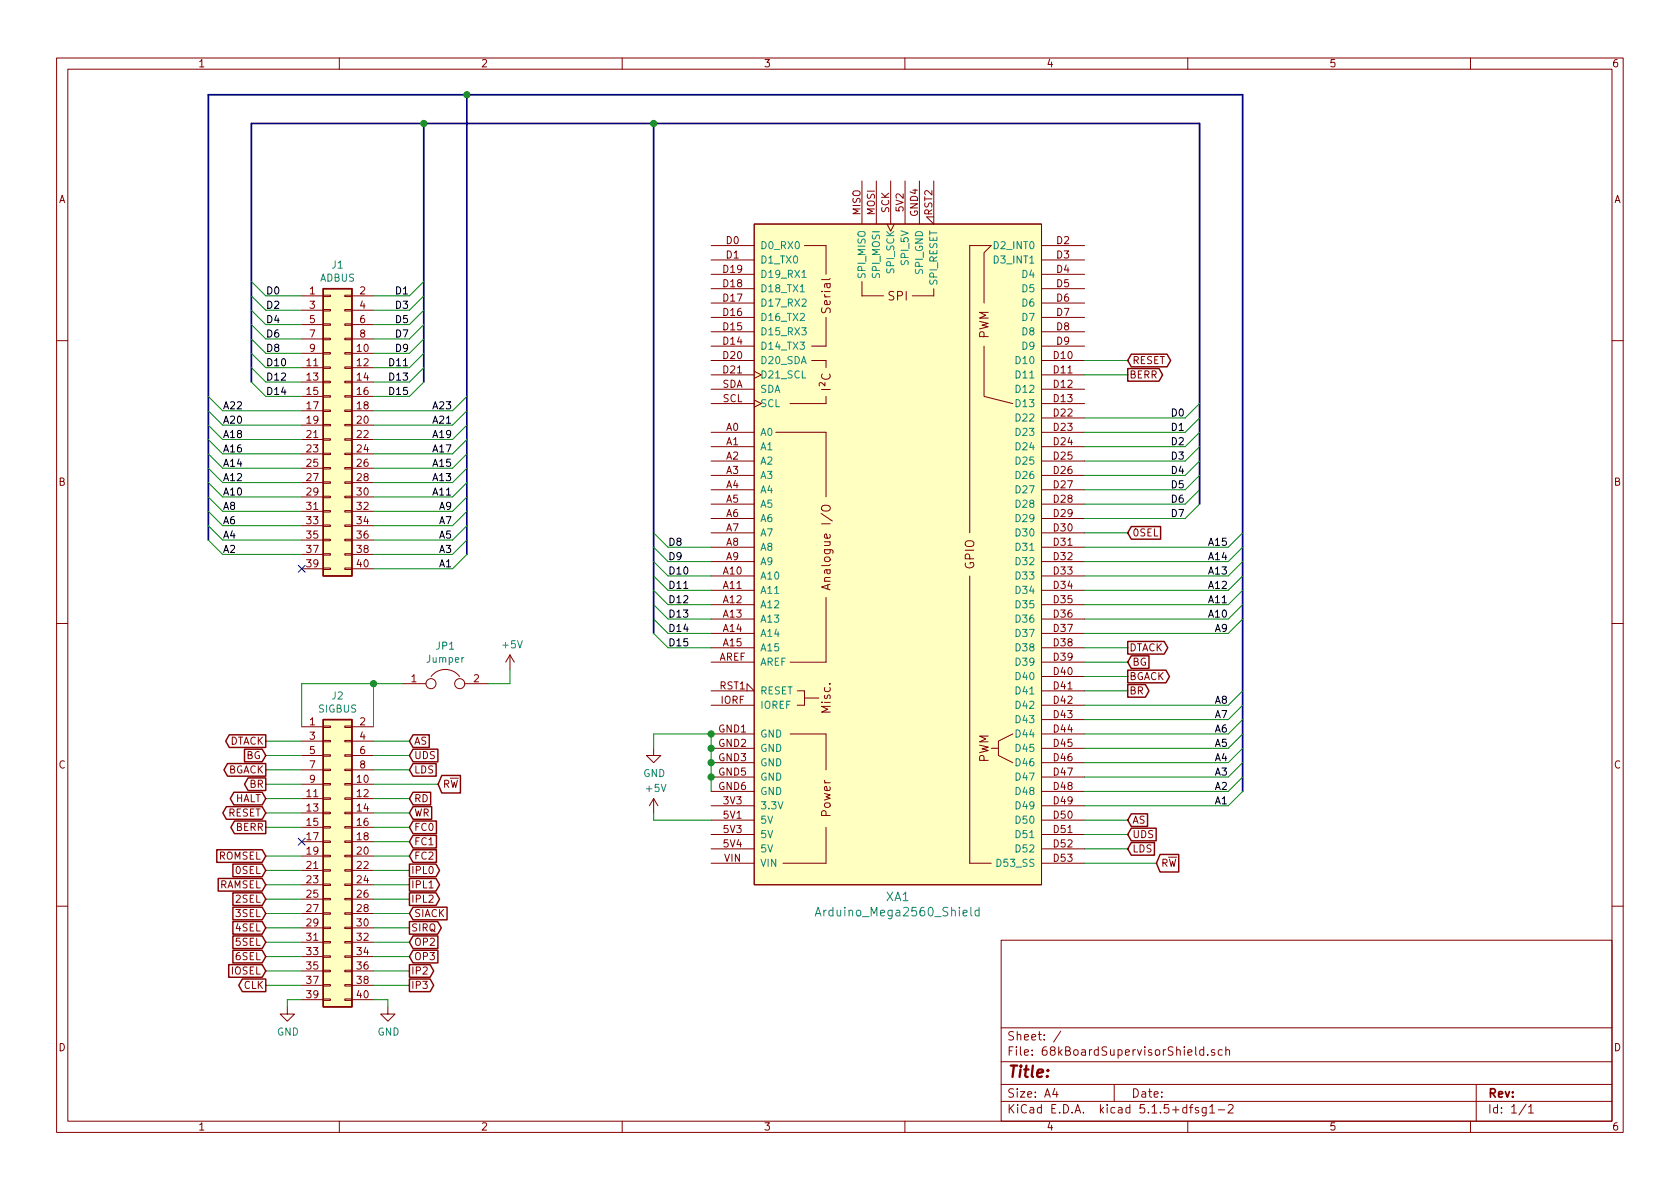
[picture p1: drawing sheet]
<svg xmlns="http://www.w3.org/2000/svg" width="297mm" height="210mm" viewBox="0 0 297 210" stroke-linecap="round" stroke-linejoin="round" font-family="sans-serif">
<g fill="none" stroke="#840000" stroke-width=".18">
<path d="M10 10.3h277v189.9h-277zM12 12.2h273v186.1h-273zM60 10.3v1.9M110 10.3v1.9M160 10.3v1.9M210 10.3v1.9M260 10.3v1.9M133.3 39.6h50.8v116.9h-50.8zM152.4 32v7.6M154.9 32v7.6M156.8 39.6l.7 1.3 .6-1.3M157.5 32v7.6"/>
<path d="M160 32v7.6M162.6 32v7.6M165.1 32v7.6l-1.3-1.3h1.3M53.3 52.3h3.8M53.3 54.9h3.8M53.3 57.4h3.8M53.3 59.9h3.8M57.1 59.8h1.3v.3h-1.3zM57.1 57.3h1.3v.2h-1.3zM57.1 54.7h1.3v.3h-1.3zM57.1 52.2h1.3v.2h-1.3zM61 59.8h1.2v.3h-1.2z"/>
<path d="M61 57.3h1.2v.2h-1.2zM61 54.7h1.2v.3h-1.2zM61 52.2h1.2v.2h-1.2zM62.2 52.3h3.8M62.2 54.9h3.8M62.2 57.4h3.8M62.2 59.9h3.8M125.7 43.4h7.6M125.7 46h7.6M125.7 48.5h7.6M125.7 51h7.6M125.7 53.6h7.6"/>
<path d="M125.7 56.1h7.6M125.7 58.7h7.6M142.2 43.4h3.8zM146 56.1v5.1zM146 43.4v5.1zM152.4 49.8v2.5zM152.4 52.3h3.8zM161.3 52.3h3.8zM165.1 51v1.3zM171.4 43.4v50.8zM171.4 43.4h3.9l-1.3 1.3v8.9M184.1 43.4h7.7"/>
<path d="M184.1 46h7.7M184.1 48.5h7.7M184.1 51h7.7M184.1 53.6h7.7M184.1 56.1h7.7M184.1 58.7h7.7M10 60.2h2M53.3 62.5h3.8M53.3 65h3.8M53.3 67.6h3.8M53.3 70.1h3.8M53.3 72.6h3.8"/>
<path d="M53.3 75.2h3.8M53.3 77.7h3.8M57.1 77.6h1.3v.2h-1.3zM57.1 72.5h1.3v.3h-1.3zM57.1 70h1.3v.2h-1.3zM57.1 67.4h1.3v.3h-1.3zM57.1 64.9h1.3v.2h-1.3zM57.1 75.1h1.3v.2h-1.3zM57.1 62.4h1.3v.2h-1.3zM61 77.6h1.2v.2h-1.2zM61 72.5h1.2v.3h-1.2zM61 70h1.2v.2h-1.2z"/>
<path d="M61 67.4h1.2v.3h-1.2zM61 64.9h1.2v.2h-1.2zM61 75.1h1.2v.2h-1.2zM61 62.4h1.2v.2h-1.2zM62.2 62.5h3.8M62.2 65h3.8M62.2 67.6h3.8M62.2 70.1h3.8M62.2 72.6h3.8M62.2 75.2h3.8M62.2 77.7h3.8M125.7 76.4h7.6"/>
<path d="M125.7 79h7.6M125.7 61.2h7.6M125.7 63.7h7.6M125.7 66.3h7.6M125.7 68.8h7.6M125.7 71.4h7.6M133.3 65.7l1.3 .6-1.3 .6M133.3 70.7l1.3 .7-1.3 .6M137.2 76.4h8.8v11.5M139.7 71.4h6.3zM143.5 63.7h2.5zM143.5 61.2h2.5z"/>
<path d="M146 70.1v1.3zM146 63.7v1.3zM174 61.2v8.9l5.1 1.3M184.1 76.4h7.7M184.1 79h7.7M184.1 61.2h7.7M184.1 63.7h7.7M184.1 66.3h7.7M184.1 68.8h7.7M184.1 73.9h7.7M184.1 71.4h7.7M285 60.2h2"/>
<path d="M53.3 80.3h3.8M53.3 82.8h3.8M53.3 85.3h3.8M53.3 87.9h3.8M53.3 90.4h3.8M53.3 93h3.8M53.3 95.5h3.8M53.3 98h3.8M57.1 80.1h1.3v.3h-1.3zM57.1 82.7h1.3v.2h-1.3zM57.1 85.2h1.3v.3h-1.3zM57.1 87.8h1.3v.2h-1.3z"/>
<path d="M57.1 90.3h1.3v.2h-1.3zM57.1 92.8h1.3v.3h-1.3zM57.1 95.4h1.3v.2h-1.3zM57.1 97.9h1.3v.3h-1.3zM61 80.1h1.2v.3h-1.2zM61 82.7h1.2v.2h-1.2zM61 85.2h1.2v.3h-1.2zM61 87.8h1.2v.2h-1.2zM61 90.3h1.2v.2h-1.2zM61 92.8h1.2v.3h-1.2zM61 95.4h1.2v.2h-1.2zM61 97.9h1.2v.3h-1.2z"/>
<path d="M62.2 80.3h3.8M62.2 82.8h3.8M62.2 85.3h3.8M62.2 87.9h3.8M62.2 90.4h3.8M62.2 93h3.8M62.2 95.5h3.8M62.2 98h3.8M125.7 81.5h7.6M125.7 84.1h7.6M125.7 86.6h7.6M125.7 89.1h7.6"/>
<path d="M125.7 91.7h7.6M125.7 94.2h7.6M125.7 96.8h7.6M125.7 99.3h7.6M145.5 89.4a1.04 1.04 0 0 1 1.3 .3l-.1 .5a.99 .99 0 0 1-1.4-.2v-.3zM184.1 81.5h7.7M184.1 84.1h7.7M184.1 86.6h7.7M184.1 89.1h7.7M184.1 91.7h7.7M184.1 94.2h7.7M184.1 96.8h7.7"/>
<path d="M184.1 99.3h7.7M10 110.3h2M53.3 100.6h3.8M57.1 100.5h1.3v.2h-1.3zM61 100.5h1.2v.2h-1.2zM62.2 100.6h3.8M76.2 119.6a3.2 3.2 0 0 1 5.1 0M90.2 115.8l-.8 1.3M90.2 115.8v2.6M90.2 115.8l.7 1.3M125.7 101.8h7.6M125.7 104.4h7.6"/>
<path d="M125.7 106.9h7.6M125.7 109.5h7.6M125.7 112h7.6M125.7 114.5h7.6M125.7 117.1h7.6M139.7 117.1h6.3zM146 105.7v11.4M146.4 103.4v.8M146.8 103.3l-1.5 .5 1.5 .5M171.4 101.8v50.8zM184.1 101.8h7.7M184.1 119.6h7.7"/>
<path d="M184.1 104.4h7.7M184.1 106.9h7.7M184.1 109.5h7.7M184.1 112h7.7M184.1 114.5h7.7M184.1 117.1h7.7M285 110.3h2M53.3 128.5h3.8M53.3 138.7h3.8M53.3 131.1h3.8M53.3 133.6h3.8M53.3 136.1h3.8"/>
<path d="M57.1 138.6h1.3v.2h-1.3zM57.1 136h1.3v.3h-1.3zM57.1 133.5h1.3v.2h-1.3zM57.1 130.9h1.3v.3h-1.3zM57.1 128.4h1.3v.2h-1.3zM61 138.6h1.2v.2h-1.2zM61 136h1.2v.3h-1.2zM61 133.5h1.2v.2h-1.2zM61 130.9h1.2v.3h-1.2zM61 128.4h1.2v.2h-1.2zM62.2 128.5h3.8M62.2 138.7h3.8"/>
<path d="M62.2 131.1h3.8M62.2 133.6h3.8M62.2 136.1h3.8M71.1 120.9h4.2M82.2 120.9h4.2M115.6 132.3v1.3h1.2l-1.2 1.3-1.3-1.3h1.3M125.7 122.2h7.6l-1.2-1.3v1.3M125.7 132.3h7.6M125.7 124.7h7.6M125.7 129.8h7.6M125.7 134.9h7.6M125.7 137.4h7.6"/>
<path d="M125.7 139.9h7.6M139.7 129.8h6.3zM141 124.7h1.2zM141 122.2h1.2zM142.2 123.4h2.6zM142.2 122.2v2.5zM146 129.8v6.3zM175.3 132.3h1.2M179.1 129.8l-2.6 1.3v2.5l2.6 1.3M184.1 132.3h7.7M184.1 122.2h7.7M184.1 124.7h7.7"/>
<path d="M184.1 127.2h7.7M184.1 129.8h7.7M184.1 134.9h7.7M184.1 137.4h7.7M184.1 139.9h7.7M53.3 141.2h3.8M53.3 143.8h3.8M53.3 146.3h3.8M53.3 148.8h3.8M53.3 151.4h3.8M53.3 153.9h3.8M53.3 156.5h3.8"/>
<path d="M53.3 159h3.8M57.1 156.3h1.3v.3h-1.3zM57.1 158.9h1.3v.2h-1.3zM57.1 153.8h1.3v.2h-1.3zM57.1 148.7h1.3v.3h-1.3zM57.1 146.2h1.3v.2h-1.3zM57.1 143.6h1.3v.3h-1.3zM57.1 141.1h1.3v.2h-1.3zM57.1 151.3h1.3v.2h-1.3zM61 156.3h1.2v.3h-1.2zM61 158.9h1.2v.2h-1.2zM61 153.8h1.2v.2h-1.2z"/>
<path d="M61 148.7h1.2v.3h-1.2zM61 146.2h1.2v.2h-1.2zM61 143.6h1.2v.3h-1.2zM61 141.1h1.2v.2h-1.2zM61 151.3h1.2v.2h-1.2zM62.2 141.2h3.8M62.2 143.8h3.8M62.2 146.3h3.8M62.2 148.8h3.8M62.2 151.4h3.8M62.2 153.9h3.8M62.2 156.5h3.8"/>
<path d="M62.2 159h3.8M75.8 157h.8M115.6 141.2l-.8 1.3M115.6 141.2v2.6M115.6 141.2l.7 1.3M125.7 152.6h7.6M125.7 145h7.6M125.7 147.6h7.6M125.7 150.1h7.6M125.7 142.5h7.6M138.4 152.6h7.6zM146 146.3v6.3z"/>
<path d="M171.4 152.6h3.9M184.1 152.6h7.7M184.1 145h7.7M184.1 147.6h7.7M184.1 150.1h7.7M184.1 142.5h7.7M10 160.2h2M50.8 178v1.3h1.3l-1.3 1.3-1.3-1.3h1.3M53.3 161.5h3.8M53.3 164.1h3.8M53.3 166.6h3.8M53.3 169.2h3.8"/>
<path d="M53.3 171.7h3.8M53.3 174.2h3.8M53.3 176.8h3.8M57.1 161.4h1.3v.3h-1.3zM57.1 164h1.3v.2h-1.3zM57.1 166.5h1.3v.2h-1.3zM57.1 169h1.3v.3h-1.3zM57.1 171.6h1.3v.2h-1.3zM57.1 174.1h1.3v.3h-1.3zM57.1 176.7h1.3v.2h-1.3zM61 161.4h1.2v.3h-1.2zM61 164h1.2v.2h-1.2z"/>
<path d="M61 166.5h1.2v.2h-1.2zM61 169h1.2v.3h-1.2zM61 171.6h1.2v.2h-1.2zM61 174.1h1.2v.3h-1.2zM61 176.7h1.2v.2h-1.2zM62.2 161.5h3.8M62.2 164.1h3.8M62.2 166.6h3.8M62.2 169.2h3.8M62.2 171.7h3.8M62.2 174.2h3.8M62.2 176.8h3.8"/>
<path d="M68.6 178v1.3h1.2l-1.2 1.3-1.3-1.3h1.3M177 166.3h108v32h-108zM285 160.2h2M60 198.3v1.9M110 198.3v1.9M160 198.3v1.9M177 194.8h108M177 191.8h108M177 187.8h108M177 181.8h108M186.5 192.5l-.4 1h1M186.8 193v1"/>
<path d="M187.6 182.3l-1.3 2M197 191.8v3M210 198.3v1.9M210.3 195.8h.6M210.9 195.3l-.4 .2v1.3M211.9 195.9l-.4-.1-.2 .2 .1 .3 .5 .1v.3h-.6M212.8 185.7l-.4-.1-.3 .3 .1 .6 .2 .1 .4-.1M212.8 185.1v1.5M213.3 195.8v1.2l-.3 .3h-.4M213.3 195.9l-.5-.1-.3 .3 .1 .6 .2 .1 .5-.1M213.5 186.5v.1M213.9 195.8l.4-.5v1.5"/>
<path d="M213.9 196.8h.9M214.8 185.7a.37 .37 0 0 0-.6 .1v.2l.6 .2v.1l-.2 .3-.4-.1M215.4 196.3h1.1M216.1 185.7l-.4-.1-.3 .3 .1 .6 .2 .1 .4-.1M216.7 185.7h.1a.37 .37 0 0 1 .6 .1v.8M216.7 185.1v1.5M217.2 195.5l.2-.2h.4l.2 .5-.9 1h.9M260 198.3v1.9M261 191.8v6.5M269.8 195.2l-1.2 2M270.3 195.8l.4-.5v1.5M270.3 196.8h.8"/>
<circle cx="76.2" cy="120.9" r=".89"/>
<circle cx="81.3" cy="120.9" r=".89"/>
</g>
<g fill="#ffffc2" stroke="#ffffc2" stroke-width=".18">
<path d="M133.3 39.6h50.8v116.9h-50.8z"/>
<path d="M57.1 127.2h5.1v50.8h-5.1z"/>
<path d="M57.1 51h5.1v50.8h-5.1z"/>
</g>
<path d="M141.5 51.6h.7M141.8 49.1h.7M144.1 162l.6-1.6 .5 1.6M144.3 161.5h.7M171.7 160.4v1.3l.2 .3M173.1 161h-.4l-.3 .2 .1 .7h.6M173.1 160.4v1.6" fill="none" stroke="#008484" stroke-width=".18"/>
<g fill="none" stroke="#840000" stroke-width=".25">
<path d="M57.1 51h5.1v50.8h-5.1zM199.4 65.2h5.5l.7 1.1-.7 1.1h-5.5zM200 62.6h6.3l.7 1.1-.7 1.2h-6.3l-.6-1.2zM200 93.1h5.2v2.2h-5.2l-.6-1.1zM199.4 113.4h6.4l.7 1.1-.7 1.2h-6.4zM199.4 118.5h6.7l.7 1.1-.7 1.1h-6.7zM200 116h3.1v2.2h-3.1l-.6-1.1zM40.2 135h6.8v2.3h-6.8l-.6-1.2zM40.5 129.9h6.5v2.3h-6.5l-.6-1.1zM43.2 132.5h3.2l.6 1.1-.6 1.1h-3.2zM43.9 137.6h3.1v2.2h-3.1l-.7-1.1zM57.1 127.2h5.1v50.8h-5.1z"/>
<path d="M73 135h4.1v2.3h-4.1l-.6-1.2zM73 132.5h4.4v2.2h-4.4l-.6-1.1zM73 129.9h2.9v2.3h-2.9l-.6-1.1zM78.1 137.1h3.3v3.1h-3.3l-.6-1.5zM199.4 121.1h3.1l.6 1.1-.6 1.1h-3.1zM38.3 150.3h8.1l.6 1.1-.6 1.1h-8.1zM38.6 155.3h7.8l.6 1.2-.6 1.1h-7.8zM40 142.6h6.4l.6 1.2-.6 1.1h-6.4l-.6-1.1zM41.2 152.8h5.2l.6 1.1-.6 1.1h-5.2zM41.2 157.9h5.2l.6 1.1-.6 1.1h-5.2zM41.4 140.1h5l.6 1.1-.6 1.1h-5l-.7-1.1zM41.5 145.2h5.5v2.2h-5.5l-.7-1.1z"/>
<path d="M72.4 152.8h4.7l.6 1.1-.6 1.1h-4.7zM72.4 155.3h4.7l.6 1.2-.6 1.1h-4.7zM72.4 157.9h4.7l.6 1.1-.6 1.1h-4.7zM73 150.3h4.2v2.2h-4.2l-.6-1.1zM73 147.7h4.2v2.3h-4.2l-.6-1.2zM73 145.2h4.2v2.2h-4.2l-.6-1.1zM73 140.1h3.1v2.2h-3.1l-.6-1.1zM73 142.6h3.3v2.3h-3.3l-.6-1.1zM200 143.9h2.9v2.2h-2.9l-.6-1.1zM200 146.5h4.4v2.2h-4.4l-.6-1.1zM200 149h4.1v2.2h-4.1l-.6-1.1zM205.1 151.1h3.3v3.1h-3.3l-.6-1.6z"/>
<path d="M40.4 170.6h6l.6 1.1-.6 1.1h-6zM41.2 163h5.2l.6 1.1-.6 1.1h-5.2zM41.2 168h5.2l.6 1.2-.6 1.1h-5.2zM41.2 165.5h5.2l.6 1.1-.6 1.1h-5.2zM41.2 160.4h5.2l.6 1.1-.6 1.2h-5.2zM42.8 173.1h4.2v2.3h-4.2l-.6-1.2zM72.4 170.6h3.6l.7 1.1-.7 1.1h-3.6zM72.4 173.1h3.6l.7 1.1-.7 1.2h-3.6zM72.4 163h5l.6 1.1-.6 1.1h-5zM73 165.5h4.4v2.2h-4.4l-.6-1.1zM73 168h4.4v2.3h-4.4l-.6-1.1zM73 160.4h6v2.3h-6l-.6-1.2z"/>
</g>
<path d="M82.5 16.8v81.2M74.9 21.8v45.8M115.6 21.8v90.2M44.4 67.6v-45.8h167.7v67.3M36.8 95.5v-78.7h182.9v123.1" fill="none" stroke="#000084" stroke-width=".3"/>
<g fill="none" stroke="#008400" stroke-width=".18">
<path d="M44.4 57.4l2.6 2.5h6.3M44.4 49.8l2.6 2.5h6.3M44.4 52.3l2.6 2.6h6.3M44.4 54.9l2.6 2.5h6.3M44.4 59.9l2.6 2.6h6.3M74.9 57.4l-2.5 2.5h-6.4M74.9 49.8l-2.5 2.5h-6.4M74.9 52.3l-2.5 2.6h-6.4M74.9 54.9l-2.5 2.5h-6.4M74.9 59.9l-2.5 2.6h-6.4M36.8 77.7l2.6 2.6h13.9M36.8 75.2l2.6 2.5h13.9"/>
<path d="M36.8 72.6l2.6 2.6h13.9M36.8 70.1l2.6 2.5h13.9M44.4 62.5l2.6 2.5h6.3M44.4 65l2.6 2.6h6.3M44.4 67.6l2.6 2.5h6.3M74.9 62.5l-2.5 2.5h-6.4M74.9 65l-2.5 2.6h-6.4M74.9 67.6l-2.5 2.5h-6.4M82.5 77.7l-2.5 2.6h-14M82.5 75.2l-2.5 2.5h-14M82.5 72.6l-2.5 2.6h-14M82.5 70.1l-2.5 2.5h-14"/>
<path d="M191.8 63.7h7.6M191.8 66.3h7.6M212.1 73.9l-2.6 2.5h-17.7M212.1 71.4l-2.6 2.5h-17.7M212.1 76.4l-2.6 2.6h-17.7M212.1 79l-2.6 2.5h-17.7M36.8 82.8l2.6 2.5h13.9M36.8 80.3l2.6 2.5h13.9M36.8 93l2.6 2.5h13.9M36.8 85.3l2.6 2.6h13.9M36.8 95.5l2.6 2.5h13.9M36.8 87.9l2.6 2.5h13.9"/>
<path d="M36.8 90.4l2.6 2.6h13.9M82.5 82.8l-2.5 2.5h-14M82.5 80.3l-2.5 2.5h-14M82.5 93l-2.5 2.5h-14M82.5 85.3l-2.5 2.6h-14M82.5 95.5l-2.5 2.5h-14M82.5 87.9l-2.5 2.5h-14M82.5 90.4l-2.5 2.6h-14M82.5 98l-2.5 2.6h-14M115.6 99.3l2.5 2.5h7.6M115.6 96.8l2.5 2.5h7.6M115.6 94.2l2.5 2.6h7.6"/>
<path d="M191.8 94.2h7.6M212.1 89.1l-2.6 2.6h-17.7M212.1 86.6l-2.6 2.5h-17.7M212.1 84.1l-2.6 2.5h-17.7M212.1 81.5l-2.6 2.6h-17.7M219.7 99.3l-2.5 2.5h-25.4M219.7 96.8l-2.5 2.5h-25.4M219.7 94.2l-2.5 2.6h-25.4M90.2 118.4v2.5h-3.8M115.6 101.8l2.5 2.6h7.6M115.6 104.4l2.5 2.5h7.6M115.6 106.9l2.5 2.6h7.6"/>
<path d="M115.6 109.5l2.5 2.5h7.6M115.6 112l2.5 2.5h7.6M191.8 114.5h7.6M191.8 119.6h7.6M191.8 117.1h7.6M219.7 101.8l-2.5 2.6h-25.4M219.7 104.4l-2.5 2.5h-25.4M219.7 106.9l-2.5 2.6h-25.4M219.7 109.5l-2.5 2.5h-25.4M47 138.7h6.3M47 136.1h6.3M47 133.6h6.3"/>
<path d="M47 131.1h6.3M66 120.9v7.6M66 138.7h11.5M66 136.1h6.4M66 133.6h6.4M66 131.1h6.4M71.1 120.9h-17.8v7.6M115.6 132.3v-2.5h10.1v10.1M191.8 122.2h7.6M219.7 127.2l-2.5 2.6h-25.4M219.7 134.9l-2.5 2.5h-25.4M219.7 122.2l-2.5 2.5h-25.4"/>
<path d="M219.7 124.7l-2.5 2.5h-25.4M219.7 139.9l-2.5 2.6h-25.4M219.7 137.4l-2.5 2.5h-25.4M219.7 129.8l-2.5 2.5h-25.4M219.7 132.3l-2.5 2.6h-25.4M47 141.2h6.3M47 143.8h6.3M47 153.9h6.3M47 151.4h6.3M47 156.5h6.3M47 159h6.3M47 146.3h6.3"/>
<path d="M66 141.2h6.4M66 143.8h6.4M66 153.9h6.4M66 151.4h6.4M66 156.5h6.4M66 159h6.4M66 146.3h6.4M66 148.8h6.4M115.6 143.8v1.2h10.1M191.8 145h7.6M191.8 147.6h7.6M191.8 150.1h7.6"/>
<path d="M191.8 152.6h12.7M47 166.6h6.3M47 161.5h6.3M47 164.1h6.3M47 174.2h6.3M47 169.2h6.3M47 171.7h6.3M53.3 176.8h-2.5v1.2M66 166.6h6.4M66 161.5h6.4M66 164.1h6.4M66 174.2h6.4"/>
<path d="M66 169.2h6.4M66 171.7h6.4M66 176.8h2.6v1.2"/>
</g>
<g fill="#008400" stroke="#008400" stroke-width=".25">
<circle cx="82.6" cy="16.8" r=".51"/>
<circle cx="125.7" cy="137.4" r=".51"/>
<circle cx="125.7" cy="134.9" r=".51"/>
<circle cx="125.7" cy="132.3" r=".51"/>
<circle cx="125.7" cy="129.8" r=".51"/>
<circle cx="66" cy="120.9" r=".51"/>
<circle cx="74.9" cy="21.8" r=".51"/>
<circle cx="115.6" cy="21.8" r=".51"/>
</g>
<path d="M52.7 100l1.2 1.2M53.9 100l-1.2 1.2M52.7 148.2l1.2 1.2M53.9 148.2l-1.2 1.2" fill="none" stroke="#000084" stroke-width=".18"/>
<text font-size="2.8" fill="#840000" x="178" y="190.5">Title:</text>
<g font-size="2.1" fill="#840000">
<text x="157" y="53.1">SPI</text>
<text x="146.9" y="55.2" transform="rotate(-90 146.9 55.2)">Serial</text>
<text x="174.8" y="60" transform="rotate(-90 174.8 60)">PWM</text>
<text x="146.9" y="69" transform="rotate(-90 146.9 69)">I²C</text>
<text x="172.3" y="100.7" transform="rotate(-90 172.3 100.7)">GPIO</text>
<text x="146.9" y="103.3" transform="rotate(-90 146.9 103.3)">Analogue I/O</text>
<text x="146.9" y="126.1" transform="rotate(-90 146.9 126.1)">Misc.</text>
<text x="174.8" y="134.9" transform="rotate(-90 174.8 134.9)">PWM</text>
<text x="146.9" y="144.4" transform="rotate(-90 146.9 144.4)">Power</text>
<text x="178" y="184">Sheet: /</text>
<text x="178" y="186.7">File: 68kBoardSupervisorShield.sch</text>
<text x="178" y="196.9">KiCad E.D.A. kicad 5.1.5+dfsg1-2</text>
<text x="178" y="194.1">Size: A4</text>
<text x="200" y="194.1">Date:</text>
<text x="263" y="194.1">Rev:</text>
<text x="263" y="196.9">Id: 1/1</text>
</g>
<g font-size="2.1" fill="#008484">
<text x="156.7" y="159.4">XA1</text>
<text x="145.3" y="162">Arduino_Mega2560_Shield</text>
</g>
<g font-size="1.8" fill="#840000">
<text x="35" y="11.9">1</text>
<text x="85" y="11.9">2</text>
<text x="135" y="11.9">3</text>
<text x="185" y="11.9">4</text>
<text x="235" y="11.9">5</text>
<text x="285" y="11.9">6</text>
<text x="10.4" y="35.9">A</text>
<text x="285.4" y="35.9">A</text>
<text x="152.1" y="38.1" transform="rotate(-90 152.1 38.1)">MISO</text>
<text x="154.7" y="38.1" transform="rotate(-90 154.7 38.1)">MOSI</text>
<text x="157.2" y="37.7" transform="rotate(-90 157.2 37.7)">SCK</text>
<text x="159.8" y="37.4" transform="rotate(-90 159.8 37.4)">5V2</text>
<text x="162.3" y="38.2" transform="rotate(-90 162.3 38.2)">GND4</text>
<text x="164.8" y="38.1" transform="rotate(-90 164.8 38.1)">RST2</text>
<text x="128.4" y="43.2">D0</text>
<text x="128.4" y="45.7">D1</text>
<text x="186.8" y="43.2">D2</text>
<text x="186.8" y="45.7">D3</text>
<text x="54.8" y="52.1">1</text>
<text x="63.7" y="52.1">2</text>
<text x="127.9" y="53.3">D17</text>
<text x="127.9" y="50.8">D18</text>
<text x="127.9" y="48.3">D19</text>
<text x="186.8" y="48.3">D4</text>
<text x="186.8" y="50.8">D5</text>
<text x="186.8" y="53.3">D6</text>
<text x="54.8" y="54.6">3</text>
<text x="54.8" y="57.1">5</text>
<text x="54.8" y="59.7">7</text>
<text x="63.7" y="54.6">4</text>
<text x="63.7" y="57.1">6</text>
<text x="63.7" y="59.7">8</text>
<text x="127.9" y="58.4">D15</text>
<text x="127.9" y="55.9">D16</text>
<text x="186.8" y="55.9">D7</text>
<text x="186.8" y="58.4">D8</text>
<text x="54.3" y="64.8">11</text>
<text x="54.8" y="62.2">9</text>
<text x="63.2" y="62.2">10</text>
<text x="63.2" y="64.8">12</text>
<text x="127.9" y="63.5">D20</text>
<text x="127.9" y="61">D14</text>
<text x="186.3" y="63.5">D10</text>
<text x="186.8" y="61">D9</text>
<text x="200.2" y="64.4">RESET</text>
<text x="54.3" y="67.3">13</text>
<text x="54.3" y="69.8">15</text>
<text x="63.2" y="67.3">14</text>
<text x="63.2" y="69.8">16</text>
<text x="127.7" y="68.6">SDA</text>
<text x="127.8" y="71.1">SCL</text>
<text x="127.9" y="66">D21</text>
<text x="186.3" y="66">D11</text>
<text x="186.3" y="68.6">D12</text>
<text x="186.3" y="71.1">D13</text>
<text x="199.6" y="66.9">BERR</text>
<text x="54.3" y="72.4">17</text>
<text x="54.3" y="74.9">19</text>
<text x="54.3" y="77.5">21</text>
<text x="63.2" y="72.4">18</text>
<text x="63.2" y="74.9">20</text>
<text x="63.2" y="77.5">22</text>
<text x="128.4" y="76.2">A0</text>
<text x="186.3" y="73.7">D22</text>
<text x="186.3" y="76.2">D23</text>
<text x="54.3" y="80">23</text>
<text x="54.3" y="82.5">25</text>
<text x="63.2" y="80">24</text>
<text x="63.2" y="82.5">26</text>
<text x="128.4" y="78.7">A1</text>
<text x="128.4" y="81.3">A2</text>
<text x="128.4" y="83.8">A3</text>
<text x="186.3" y="78.7">D24</text>
<text x="186.3" y="81.3">D25</text>
<text x="186.3" y="83.8">D26</text>
<text x="10.4" y="85.9">B</text>
<text x="54.3" y="85.1">27</text>
<text x="54.3" y="87.6">29</text>
<text x="63.2" y="85.1">28</text>
<text x="63.2" y="87.6">30</text>
<text x="128.4" y="86.4">A4</text>
<text x="128.4" y="88.9">A5</text>
<text x="186.3" y="86.4">D27</text>
<text x="186.3" y="88.9">D28</text>
<text x="285.4" y="85.9">B</text>
<text x="54.3" y="90.2">31</text>
<text x="54.3" y="92.7">33</text>
<text x="54.3" y="95.2">35</text>
<text x="63.2" y="90.2">32</text>
<text x="63.2" y="92.7">34</text>
<text x="63.2" y="95.2">36</text>
<text x="128.4" y="91.4">A6</text>
<text x="128.4" y="94">A7</text>
<text x="186.3" y="94">D30</text>
<text x="186.3" y="91.4">D29</text>
<text x="200.2" y="94.9">0SEL</text>
<text x="54.3" y="97.8">37</text>
<text x="54.3" y="100.3">39</text>
<text x="63.2" y="97.8">38</text>
<text x="63.2" y="100.3">40</text>
<text x="127.9" y="101.6">A10</text>
<text x="128.4" y="96.5">A8</text>
<text x="128.4" y="99.1">A9</text>
<text x="186.3" y="96.5">D31</text>
<text x="186.3" y="99.1">D32</text>
<text x="186.3" y="101.6">D33</text>
<text x="127.9" y="104.1">A11</text>
<text x="127.9" y="106.7">A12</text>
<text x="186.3" y="104.1">D34</text>
<text x="186.3" y="106.7">D35</text>
<text x="127.9" y="109.2">A13</text>
<text x="127.9" y="111.8">A14</text>
<text x="186.3" y="109.2">D36</text>
<text x="186.3" y="111.8">D37</text>
<text x="127.1" y="116.8">AREF</text>
<text x="127.9" y="114.3">A15</text>
<text x="186.3" y="119.4">D40</text>
<text x="186.3" y="114.3">D38</text>
<text x="186.3" y="116.8">D39</text>
<text x="199.6" y="115.2">DTACK</text>
<text x="200.2" y="117.7">BG</text>
<text x="72.7" y="120.6">1</text>
<text x="83.8" y="120.6">2</text>
<text x="127.3" y="121.9">RST1</text>
<text x="127.4" y="124.5">IORF</text>
<text x="186.3" y="121.9">D41</text>
<text x="186.3" y="124.5">D42</text>
<text x="199.6" y="120.3">BGACK</text>
<text x="199.6" y="122.8">BR</text>
<text x="40.5" y="131.7">DTACK</text>
<text x="54.8" y="128.3">1</text>
<text x="54.8" y="130.8">3</text>
<text x="63.7" y="128.3">2</text>
<text x="63.7" y="130.8">4</text>
<text x="73.2" y="131.7">AS</text>
<text x="127.1" y="129.5">GND1</text>
<text x="186.3" y="127">D43</text>
<text x="186.3" y="129.5">D44</text>
<text x="10.4" y="135.9">C</text>
<text x="40.3" y="136.8">BGACK</text>
<text x="43.6" y="134.2">BG</text>
<text x="54.8" y="133.3">5</text>
<text x="54.8" y="135.9">7</text>
<text x="63.7" y="133.3">6</text>
<text x="63.7" y="135.9">8</text>
<text x="73.2" y="136.8">LDS</text>
<text x="73.2" y="134.2">UDS</text>
<text x="127.1" y="132.1">GND2</text>
<text x="127.1" y="134.6">GND3</text>
<text x="127.1" y="137.2">GND5</text>
<text x="186.3" y="132.1">D45</text>
<text x="186.3" y="134.6">D46</text>
<text x="186.3" y="137.2">D47</text>
<text x="285.4" y="135.9">C</text>
<text x="41.5" y="141.9">HALT</text>
<text x="44.2" y="139.3">BR</text>
<text x="54.3" y="141">11</text>
<text x="54.3" y="143.5">13</text>
<text x="54.8" y="138.4">9</text>
<text x="63.2" y="138.4">10</text>
<text x="63.2" y="141">12</text>
<text x="63.2" y="143.5">14</text>
<text x="73.2" y="141.9">RD</text>
<text x="78.3" y="139.3">RW</text>
<text x="127.1" y="139.7">GND6</text>
<text x="128" y="142.2">3V3</text>
<text x="186.3" y="139.7">D48</text>
<text x="186.3" y="142.2">D49</text>
<text x="40.3" y="144.4">RESET</text>
<text x="41.7" y="146.9">BERR</text>
<text x="54.3" y="146">15</text>
<text x="54.3" y="148.6">17</text>
<text x="63.2" y="146">16</text>
<text x="63.2" y="148.6">18</text>
<text x="73.2" y="149.5">FC1</text>
<text x="73.2" y="146.9">FC0</text>
<text x="73.2" y="144.4">WR</text>
<text x="128" y="144.8">5V1</text>
<text x="128" y="147.3">5V3</text>
<text x="128" y="149.9">5V4</text>
<text x="186.3" y="144.8">D50</text>
<text x="186.3" y="147.3">D51</text>
<text x="186.3" y="149.9">D52</text>
<text x="200.2" y="145.7">AS</text>
<text x="200.2" y="148.2">UDS</text>
<text x="38.6" y="152">ROMSEL</text>
<text x="41.8" y="154.6">0SEL</text>
<text x="54.3" y="151.1">19</text>
<text x="54.3" y="153.7">21</text>
<text x="63.2" y="151.1">20</text>
<text x="63.2" y="153.7">22</text>
<text x="72.6" y="154.6">IPL0</text>
<text x="73.2" y="152">FC2</text>
<text x="128.1" y="152.4">VIN</text>
<text x="186.3" y="152.4">D53</text>
<text x="200.2" y="150.7">LDS</text>
<text x="205.3" y="153.3">RW</text>
<text x="38.7" y="157.1">RAMSEL</text>
<text x="41.8" y="159.6">2SEL</text>
<text x="54.3" y="156.2">23</text>
<text x="54.3" y="158.7">25</text>
<text x="54.3" y="161.3">27</text>
<text x="63.2" y="156.2">24</text>
<text x="63.2" y="158.7">26</text>
<text x="63.2" y="161.3">28</text>
<text x="72.6" y="157.1">IPL1</text>
<text x="72.6" y="159.6">IPL2</text>
<text x="41.8" y="164.7">4SEL</text>
<text x="41.8" y="167.3">5SEL</text>
<text x="41.8" y="162.2">3SEL</text>
<text x="54.3" y="163.8">29</text>
<text x="54.3" y="166.4">31</text>
<text x="63.2" y="163.8">30</text>
<text x="63.2" y="166.4">32</text>
<text x="72.6" y="164.7">SIRQ</text>
<text x="73.2" y="167.3">OP2</text>
<text x="73.2" y="162.2">SIACK</text>
<text x="40.9" y="172.3">IOSEL</text>
<text x="41.8" y="169.8">6SEL</text>
<text x="54.3" y="168.9">33</text>
<text x="54.3" y="171.4">35</text>
<text x="54.3" y="174">37</text>
<text x="63.2" y="168.9">34</text>
<text x="63.2" y="171.4">36</text>
<text x="63.2" y="174">38</text>
<text x="72.6" y="172.3">IP2</text>
<text x="73.2" y="169.8">OP3</text>
<text x="43.1" y="174.9">CLK</text>
<text x="54.3" y="176.5">39</text>
<text x="63.2" y="176.5">40</text>
<text x="72.6" y="174.9">IP3</text>
<text x="10.4" y="185.9">D</text>
<text x="285.4" y="185.9">D</text>
<text x="35" y="199.9">1</text>
<text x="85" y="199.9">2</text>
<text x="135" y="199.9">3</text>
<text x="185" y="199.9">4</text>
<text x="235" y="199.9">5</text>
<text x="285" y="199.9">6</text>
</g>
<g font-size="1.8" fill="#008484">
<text x="58.7" y="47.5">J1</text>
<text x="134.4" y="44.1">D0_RX0</text>
<text x="134.4" y="46.6">D1_TX0</text>
<text x="160.7" y="46.6" transform="rotate(-90 160.7 46.6)">SPI_5V</text>
<text x="176" y="44.1">D2_INT0</text>
<text x="176" y="46.6">D3_INT1</text>
<text x="56.5" y="49.8">ADBUS</text>
<text x="134.4" y="51.7">D18_TX1</text>
<text x="134.4" y="49.1">D19_RX1</text>
<text x="153" y="49" transform="rotate(-90 153 49)">SPI_MISO</text>
<text x="155.6" y="49" transform="rotate(-90 155.6 49)">SPI_MOSI</text>
<text x="158.1" y="48.2" transform="rotate(-90 158.1 48.2)">SPI_SCK</text>
<text x="163.2" y="48.4" transform="rotate(-90 163.2 48.4)">SPI_GND</text>
<text x="165.7" y="50.4" transform="rotate(-90 165.7 50.4)">SPI_RESET</text>
<text x="180.9" y="49.1">D4</text>
<text x="180.9" y="51.7">D5</text>
<text x="134.4" y="59.3">D15_RX3</text>
<text x="134.4" y="56.8">D16_TX2</text>
<text x="134.4" y="54.2">D17_RX2</text>
<text x="180.9" y="54.2">D6</text>
<text x="180.9" y="56.8">D7</text>
<text x="180.9" y="59.3">D8</text>
<text x="134.4" y="64.4">D20_SDA</text>
<text x="134.4" y="61.8">D14_TX3</text>
<text x="179.9" y="64.4">D10</text>
<text x="180.9" y="61.8">D9</text>
<text x="134.4" y="66.9">D21_SCL</text>
<text x="134.4" y="69.5">SDA</text>
<text x="179.9" y="66.9">D11</text>
<text x="179.9" y="69.5">D12</text>
<text x="134.4" y="77.1">A0</text>
<text x="134.4" y="72">SCL</text>
<text x="179.9" y="74.5">D22</text>
<text x="179.9" y="72">D13</text>
<text x="179.9" y="77.1">D23</text>
<text x="134.4" y="79.6">A1</text>
<text x="134.4" y="82.2">A2</text>
<text x="179.9" y="79.6">D24</text>
<text x="179.9" y="82.2">D25</text>
<text x="134.4" y="84.7">A3</text>
<text x="134.4" y="87.2">A4</text>
<text x="134.4" y="89.8">A5</text>
<text x="179.9" y="84.7">D26</text>
<text x="179.9" y="87.2">D27</text>
<text x="179.9" y="89.8">D28</text>
<text x="134.4" y="92.3">A6</text>
<text x="134.4" y="94.9">A7</text>
<text x="179.9" y="94.9">D30</text>
<text x="179.9" y="92.3">D29</text>
<text x="134.4" y="97.4">A8</text>
<text x="134.4" y="99.9">A9</text>
<text x="179.9" y="97.4">D31</text>
<text x="179.9" y="99.9">D32</text>
<text x="134.4" y="102.5">A10</text>
<text x="134.4" y="105">A11</text>
<text x="134.4" y="107.6">A12</text>
<text x="179.9" y="102.5">D33</text>
<text x="179.9" y="105">D34</text>
<text x="179.9" y="107.6">D35</text>
<text x="134.4" y="110.1">A13</text>
<text x="134.4" y="112.6">A14</text>
<text x="179.9" y="110.1">D36</text>
<text x="179.9" y="112.6">D37</text>
<text x="75.5" y="117.2">Jumper</text>
<text x="77.2" y="114.9">JP1</text>
<text x="89" y="114.6">+5V</text>
<text x="134.4" y="115.2">A15</text>
<text x="134.4" y="117.7">AREF</text>
<text x="179.9" y="115.2">D38</text>
<text x="179.9" y="117.7">D39</text>
<text x="58.7" y="123.7">J2</text>
<text x="134.4" y="122.8">RESET</text>
<text x="134.4" y="125.3">IOREF</text>
<text x="179.9" y="120.3">D40</text>
<text x="179.9" y="122.8">D41</text>
<text x="179.9" y="125.3">D42</text>
<text x="56.3" y="126">SIGBUS</text>
<text x="134.4" y="130.4">GND</text>
<text x="179.9" y="127.9">D43</text>
<text x="179.9" y="130.4">D44</text>
<text x="113.7" y="137.4">GND</text>
<text x="134.4" y="133">GND</text>
<text x="134.4" y="135.5">GND</text>
<text x="179.9" y="133">D45</text>
<text x="179.9" y="135.5">D46</text>
<text x="114.4" y="140">+5V</text>
<text x="134.4" y="143.1">3.3V</text>
<text x="134.4" y="138">GND</text>
<text x="134.4" y="140.6">GND</text>
<text x="179.9" y="138">D47</text>
<text x="179.9" y="140.6">D48</text>
<text x="179.9" y="143.1">D49</text>
<text x="134.4" y="145.7">5V</text>
<text x="134.4" y="148.2">5V</text>
<text x="179.9" y="145.7">D50</text>
<text x="179.9" y="148.2">D51</text>
<text x="134.4" y="150.7">5V</text>
<text x="134.4" y="153.3">VIN</text>
<text x="176.6" y="153.3">D53_SS</text>
<text x="179.9" y="150.7">D52</text>
<text x="49" y="183.1">GND</text>
<text x="66.8" y="183.1">GND</text>
</g>
<g font-size="1.8">
<text x="47" y="52.1">D0</text>
<text x="70.1" y="52.1">D1</text>
<text x="47" y="57.1">D4</text>
<text x="47" y="54.6">D2</text>
<text x="47" y="59.7">D6</text>
<text x="70.1" y="57.1">D5</text>
<text x="70.1" y="54.6">D3</text>
<text x="70.1" y="59.7">D7</text>
<text x="47" y="62.2">D8</text>
<text x="47" y="64.8">D10</text>
<text x="69.1" y="64.8">D11</text>
<text x="70.1" y="62.2">D9</text>
<text x="47" y="69.8">D14</text>
<text x="47" y="67.3">D12</text>
<text x="69.1" y="67.3">D13</text>
<text x="69.1" y="69.8">D15</text>
<text x="39.4" y="77.5">A18</text>
<text x="39.4" y="72.4">A22</text>
<text x="39.4" y="74.9">A20</text>
<text x="76.8" y="72.4">A23</text>
<text x="76.8" y="74.9">A21</text>
<text x="76.8" y="77.5">A19</text>
<text x="207.3" y="76.2">D1</text>
<text x="207.3" y="73.7">D0</text>
<text x="39.4" y="80">A16</text>
<text x="39.4" y="82.5">A14</text>
<text x="76.8" y="82.5">A15</text>
<text x="76.8" y="80">A17</text>
<text x="207.3" y="83.8">D4</text>
<text x="207.3" y="81.3">D3</text>
<text x="207.3" y="78.7">D2</text>
<text x="39.4" y="85.1">A12</text>
<text x="39.4" y="87.6">A10</text>
<text x="76.8" y="87.6">A11</text>
<text x="76.8" y="85.1">A13</text>
<text x="207.3" y="88.9">D6</text>
<text x="207.3" y="86.4">D5</text>
<text x="39.4" y="95.2">A4</text>
<text x="39.4" y="90.2">A8</text>
<text x="39.4" y="92.7">A6</text>
<text x="77.7" y="95.2">A5</text>
<text x="77.7" y="92.7">A7</text>
<text x="77.7" y="90.2">A9</text>
<text x="207.3" y="91.4">D7</text>
<text x="39.4" y="97.8">A2</text>
<text x="77.7" y="100.3">A1</text>
<text x="77.7" y="97.8">A3</text>
<text x="118.1" y="101.6">D10</text>
<text x="118.1" y="99.1">D9</text>
<text x="118.1" y="96.5">D8</text>
<text x="213.9" y="101.6">A13</text>
<text x="213.9" y="99.1">A14</text>
<text x="213.9" y="96.5">A15</text>
<text x="118.1" y="106.7">D12</text>
<text x="118.1" y="104.1">D11</text>
<text x="213.9" y="104.1">A12</text>
<text x="213.9" y="106.7">A11</text>
<text x="118.1" y="111.8">D14</text>
<text x="118.1" y="109.2">D13</text>
<text x="213.9" y="109.2">A10</text>
<text x="214.9" y="111.8">A9</text>
<text x="118.1" y="114.3">D15</text>
<text x="214.9" y="124.5">A8</text>
<text x="214.9" y="129.5">A6</text>
<text x="214.9" y="127">A7</text>
<text x="214.9" y="132.1">A5</text>
<text x="214.9" y="137.2">A3</text>
<text x="214.9" y="134.6">A4</text>
<text x="214.9" y="139.7">A2</text>
<text x="214.9" y="142.2">A1</text>
</g>
</svg>
